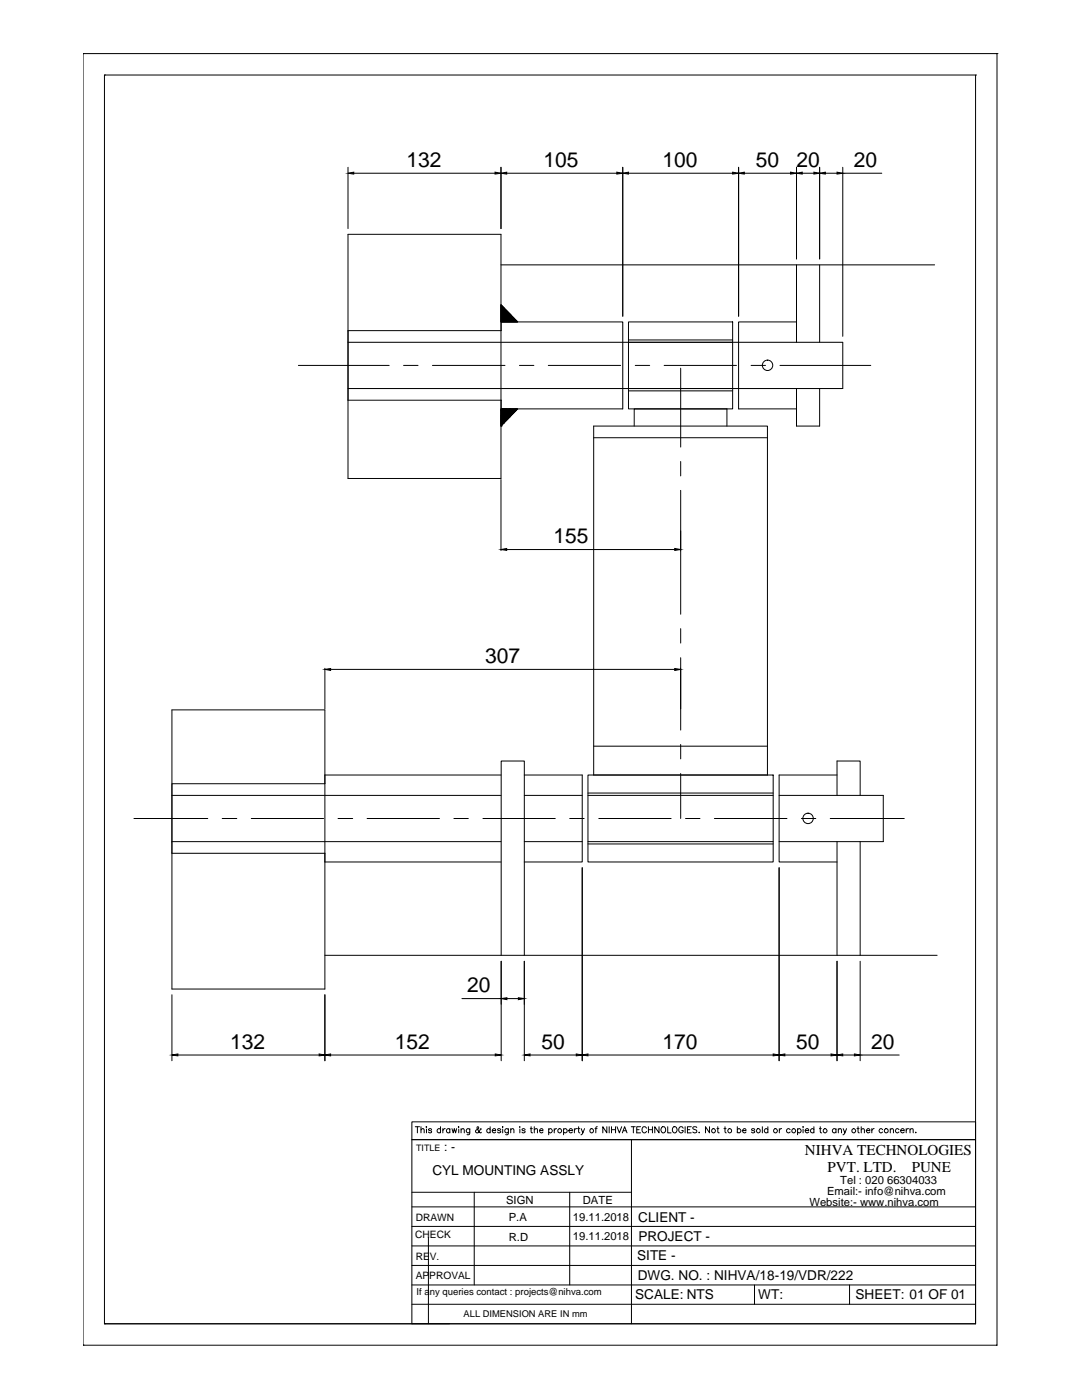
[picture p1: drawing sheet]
<svg xmlns="http://www.w3.org/2000/svg" width="216mm" height="279mm" viewBox="0 0 216 279" stroke-linecap="round" stroke-linejoin="round" font-family="sans-serif">
<!-- layer: 0 -->
<g fill="none" stroke="#000" stroke-width=".2">
<path d="M16.6 10.7h182.3v257.8h-182.3zM16.6 10.7h.1M20.8 15h173.9v249.2h-173.9zM20.8 15h.1M194.7 15h.1M198.9 10.7h.1M69.4 33.4v12.2M70.6 34.6h28.2M100 33.4v12.2M101.1 34.6h22M124.3 33.4v29.7M125.4 34.6h20.8"/>
<path d="M147.4 33.4v29.7M148.5 34.6h9.2M158.9 33.4v18.3M160.1 34.6h2.3M163.5 33.4v18.3M164.7 34.6h2.3M168.2 33.4v33.7M168.2 34.6h7.8M69.4 46.8h30.6v48.7h-30.6zM100 52.9h86.5M158.9 52.9v15.4M163.5 52.9v15.4"/>
<path d="M59.5 72.9h18.2M69.4 68.3h98.8v9.2h-98.8M69.4 79.9h30.6v1.7M80.5 72.9h2.9M86.3 72.9h14.5M100 62l2.2 2.2-2.2-2.2M100 63.2l1 1-1-.9M100 60.9l2 2M100 60.9l3.2 3.3M100 60.9l3.3 3.3M100 61l3.2 3.2M100 61.1l3.1 3.1"/>
<path d="M100 61.2l3 3M100 61.4l2.8 2.8M100 61.5l2.7 2.7M100 61.6l2.5 2.6M100 61.7l2.5 2.5M100 61.8l2.4 2.4M100 61.9l2.3 2.3M100 62l2.2 2.2M100 62.1l2.1 2.1M100 62.3l2 1.9M100 62.3l1.9 1.9M100 62.4l1.8 1.8"/>
<path d="M100 62.5l1.7 1.7M100 62.6l1.7 1.6M100 62.6l1.6 1.6M100 62.7l1.5 1.5M100 62.8l1.4 1.4M100 62.9l1.3 1.3M100 62.9l1.2 1.3M100 63.1l1.1 1.1M100 63.4l.8 .8M100 63.5l.7 .7M100 63.6l.6 .6M100 63.7l.6 .5"/>
<path d="M100 63.7l.5 .5M100 63.8l.4 .4-.4-.3M100 64l.2 .2M100 64l.1 .2M100 64.1l.1 .1M100 64.2h.1M100 64.2h24.3v17.4h-24.3M100 64.2v1.8h-30.6M100.2 64.2l-.2-.2 .3 .2M100.6 61.5l-.6-.7 3.3 3.4M101.4 64.2l-1.4-1.4 1.4 1.4M102 64.2l-2-2.1 2.1 2.1"/>
<path d="M102.6 64.2l-2.6-2.6 2.6 2.6M102.9 64.2l-2.9-2.9 2.9 2.9M103.6 72.9h2.9M109.4 72.9h14.4M125.4 64.2h20.8v17.4h-20.8zM125.4 78h20.8M125.4 67.8h20.8M126.8 72.9h2.8M132.5 72.9h14.5M135.8 73.5v15.7M149.9 72.9h2.9M155.6 72.9h18.2"/>
<path d="M158.9 64.2h-11.5v17.4h11.5M158.9 77.5v7.5h4.6v-7.5M100 81.9l1.5 1.5-1.5-1.5M100 81.9l1.4 1.6-1.4-1.4M100 82.9l1 1.1-1-1M100 83l.9 1-.9-1M100 83.1l.9 1-.9-1M100 83.2l.9 .9-.9-.9M100 83.3l.8 .8-.8-.8M100 83.3l.8 .9-.8-.7M100 83.5l.7 .8-.7-.7M100 83.6l.6 .7-.6-.6"/>
<path d="M100 83.9l.5 .6-.5-.5M100 84l.4 .5-.4-.4M100 84.1l.4 .5-.4-.5M100 84.2l.3 .4-.3-.4M100 84.3l.3 .4-.3-.4M100 84.4l.3 .3-.3-.3M100 84.4l.2 .3-.2-.1M100 85h.1M100 81.6l1.6 1.7M100 81.7l1.6 1.7M100 81.8l1.5 1.6M100 82.1l1.4 1.5"/>
<path d="M100 82.2l1.4 1.4M100 82.3l1.3 1.3M100 82.3l1.3 1.4M100 82.4l1.2 1.3-1.2-1.2M100 82.5l1.2 1.3M100 82.6l1.1 1.2M100 82.7l1.1 1.1M100 82.7l1.1 1.2M100 82.8l1 1.1M100 82.9l1 1M100 83.8l.6 .6M100 83.9l.5 .6"/>
<path d="M100 84.6l.2 .2M100 84.7l.1 .2M100 84.7l.1 .2-.1-.1M100 84.9h.1M100 84.9v.1M100 95.7v14.2M100 81.6l1.7 1.7M100.2 81.6l1.5 1.6M100.2 81.6l1.6 1.5-1.5-1.5M100.3 81.6l1.5 1.5-1.4-1.5M100.5 81.6l1.4 1.4-1.4-1.4M100.5 84.4l-.5-.6 .6 .6"/>
<path d="M100.6 81.6l1.4 1.4-1.3-1.4M100.7 81.6l1.3 1.3-1.2-1.3M100.8 81.6l1.3 1.2-1.2-1.2M100.9 81.6l1.2 1.2-1.2-1.2M101 81.6l1.2 1.1-1.2-1.1M101.1 81.6l1.1 1.1-1.1-1.1M101.1 83.8l-1.1-1.1 1.1 1.1M101.1 81.6l1.1 1.1M101.4 81.6l.9 .9M101.4 81.6l1 .9M101.5 81.6l.9 .9M101.6 81.6l.9 .9"/>
<path d="M101.6 83.3l-1.6-1.7 1.7 1.7M101.6 81.6l.9 .8M101.7 81.6l.8 .8-.8-.8M101.7 81.6l.8 .8-.7-.8M101.8 81.6l.8 .7-.7-.7M101.9 81.6l.7 .7-.6-.7M102 81.6l.7 .6M102.1 81.6l.6 .6M102.2 81.6l.6 .6M102.2 81.6l.6 .5M102.3 82.6l-1-1 1 1M102.3 81.6l.5 .5"/>
<path d="M102.3 82.6l-1.1-1 1 1.1M102.4 81.6l.4 .5M102.5 81.6l.4 .4M102.5 81.6l.5 .3M102.6 81.6l.4 .3M102.7 81.6l.3 .3-.2-.3M102.8 81.6l.3 .2-.2-.2M102.9 82l-.4-.4 .4 .4M103 81.6l.1 .1-.1-.1M103.1 81.6l.1 .1-.1-.1M103.1 81.6h.1M103.3 81.6l-3.3 3.4"/>
<path d="M118.5 85h34.6v69.7h-34.6zM118.5 87.4h34.6M126.5 85v-3.4h18.5v3.4M135.8 97.9v24.7M135.8 92.1v2.9M101.1 109.7h33.5M135.8 105.9v4M64.8 133.4v8.1M66 133.6h68.6M135.8 125.5v2.8M135.8 131.3v14.4M34.3 158.7h65.7"/>
<path d="M34.3 141.7h30.5v55.7h-30.5zM64.8 156.4h-30.5v13.9h30.5M64.8 154.7h35.2M104.6 154.7h11.6v17.3h-11.6M104.6 158.7h11.6M117.3 154.7h37v17.3h-37zM117.3 158.3h37M117.3 158.7h37M118.5 148.9h34.6M135.8 148.6v2.9M135.8 154.4v9M155.5 158.7h20.7v9.3h-20.7"/>
<path d="M167 158.7v-6.8h4.6v6.8M167 154.7h-11.5v17.3h11.5M26.7 163.4h14.8M34.3 168h65.7M44.3 163.4h3M50.1 163.4h14.5M64.8 172h35.2M67.5 163.4h2.9M73.3 163.4h14.4M90.6 163.4h2.8M96.4 163.4h14.4M104.6 168h11.6"/>
<path d="M113.7 163.4h2.9M116.2 173.2v38.5M117.3 168.4h37M117.3 168h37M119.5 163.4h14.4M136.8 163.4h2.9M142.6 163.4h14.4M155.5 173.2v38.5M159.9 163.4h2.9M165.7 163.4h14.7M167 168v22.7M171.6 168v22.7"/>
<path d="M34.3 198.5v13.2M64.8 198.5v13.2M64.8 190.7h122.2M92.2 199.3h7.8M100 190.7v-38.8h4.6v38.8M100 191.8v19.9M101.1 199.3h2.3M104.6 191.8v19.9M167 191.8v19.9M171.6 191.8v19.9M35.5 210.6h28.2M66 210.6h32.8"/>
<path d="M105.8 210.6h9.2M117.3 210.6h37M156.6 210.6h9.2M168.2 210.6h2.3M171.6 210.6h7.8M82.2 237.9h43.8M82.9 224.9h.8M83.3 224.9v1.2M84 225.5l.3-.3h.2l.1 .3v.6M84 224.9v1.2M85 224.9h.1zM85.1 225.3v.8"/>
<path d="M86.1 225.5a.33 .33 0 0 0-.3-.3 .33 .33 0 0 0-.3 .3l.6 .3-.2 .3-.4-.2M87.9 225.5a.38 .38 0 0 0-.6-.1 .38 .38 0 0 0 0 .6 .38 .38 0 0 0 .6-.1M87.9 224.9v1.2M88.4 225.2v.9M88.8 225.2h-.1l-.3 .4M89.8 225.5a.38 .38 0 0 0-.6-.1 .38 .38 0 0 0 0 .6 .38 .38 0 0 0 .6-.1M89.8 225.2v.9M90.2 225.2l.2 .9 .2-.9 .3 .9 .2-.9M91.5 224.9h.1zM91.5 225.3v.8M92 225.5l.5-.3 .1 .3v.6M92 225.2v.9"/>
<path d="M93.7 225.2v1.2h-.5M93.7 225.5a.4 .4 0 0 0-.6-.1 .4 .4 0 0 0 0 .6 .4 .4 0 0 0 .6-.1M94.6 237.9v18.5M96 225.4l-.1-.2a.76 .76 0 0 1-.9 .8l-.1-.4 .6-.4-.2-.3-.1 .1v.3l.5 .7 .3 .1v-.1M97.8 225.5a.38 .38 0 0 0-.6-.1 .38 .38 0 0 0 0 .6 .38 .38 0 0 0 .6-.1M97.8 224.9v1.2M98.2 225.6h.7a.38 .38 0 0 0-.5-.3 .38 .38 0 0 0-.1 .6l.2 .2 .4-.2M99.9 225.5a.34 .34 0 0 0-.3-.3 .34 .34 0 0 0-.3 .3l.6 .3-.2 .3-.4-.2M100.3 224.9v.1zM100.3 225.3v.8M101.4 225.2v1.2h-.5M101.4 225.5a.4 .4 0 0 0-.5-.1 .4 .4 0 0 0 0 .6 .4 .4 0 0 0 .5-.1"/>
<path d="M101.9 225.5l.3-.3h.2l.1 .3v.6M101.9 225.2v.9M103.7 224.9v.1zM103.7 225.3v.8M104.8 225.5a.34 .34 0 0 0-.3-.3 .34 .34 0 0 0-.3 .3l.6 .3-.3 .3-.3-.2M105.8 225.2h.4M106 224.9v.9v.2l.3 .1M106.6 225.5l.3-.3 .3 .1v.8M106.6 224.9v1.2M107.7 225.6h.6a.38 .38 0 0 0-.5-.3 .38 .38 0 0 0-.1 .6l.3 .2 .3-.2M109.5 225.5a.4 .4 0 0 1 .6-.1 .4 .4 0 0 1 0 .6 .4 .4 0 0 1-.6-.1M109.5 225.2v1.3"/>
<path d="M110.6 225.2v.9M111.1 225.2h-.2l-.3 .4M112.5 225.5a.4 .4 0 0 1 .5-.1 .4 .4 0 0 1 0 .6 .4 .4 0 0 1-.5-.1M112.5 225.2v1.3M113.5 225.6h.7a.37 .37 0 0 0-.4-.4 .37 .37 0 0 0-.3 .5l.3 .4 .4-.2M113.7 237.9v18.5M114.6 225.2v.9M115.1 225.2l-.3 .1-.2 .3M115.2 225.2h.5M115.5 224.9v.9l.2 .3M116 225.2l.3 .9 .3-.9M116.3 226.1l-.4 .4"/>
<path d="M118.7 225.2h.4M119.2 224.9l-.3 .2v1M121.1 224.9v1.2l-.8-1.2v1.2M121.6 224.9v1.2M122 224.9v1.2M122 225.5h.8M122.8 224.9v1.2M123.1 224.9l.5 1.2 .5-1.2M124.2 226.1l.4-1.2 .5 1.2M124.3 225.7h.6M126 224.9h.8M126 227.4v36.8"/>
<path d="M126.4 224.9v1.2M127.1 225.5h.4M127.8 224.9h-.7v1.2h.7M129 225.2a.46 .46 0 0 0-.5-.3 .46 .46 0 0 0-.4 .4v.3a.46 .46 0 0 0 .4 .5 .46 .46 0 0 0 .5-.3M129.4 225.5h.8M129.4 224.9v1.2M130.2 224.9v1.2M131.5 224.9v1.2l-.8-1.2v1.2M132 225l.1-.1a.6 .6 0 0 1 .7 .5 .6 .6 0 0 1-.6 .7l-.3-.5zM133.2 224.9v1.2h.7M134.4 224.9a.57 .57 0 0 1 .7 .6 .57 .57 0 0 1-.7 .5l-.2-.4zM136.3 225.2a.46 .46 0 0 0-.5-.3 .46 .46 0 0 0-.4 .4v.3a.45 .45 0 0 0 .5 .5 .45 .45 0 0 0 .4-.5h-.3"/>
<path d="M136.7 224.9v1.2M137.2 225.5h.4M137.9 224.9h-.7v1.2h.7M139 225l-.3-.1-.5 .1 .2 .3 .6 .2v.2v.2l-.3 .2-.5-.2M139.5 226h.1zM141.6 224.9v1.2l-.8-1.2v1.2M143.1 225.2h.3M143.2 224.9v.9l.1 .2 .2 .1M144.5 225.2h.4M144.7 224.9v.9l.2 .3M147.1 225.5a.4 .4 0 0 1 .6-.1 .4 .4 0 0 1 0 .6 .4 .4 0 0 1-.6-.1M147.1 224.9v1.2"/>
<path d="M148.2 225.6h.7a.38 .38 0 0 0-.6-.3 .38 .38 0 0 0-.1 .6l.3 .2 .4-.2M150.6 225.5a.38 .38 0 0 0-.6-.2v.2l.6 .2v.2l-.3 .2-.3-.2M152.1 224.9v1.2M153.2 225.5a.4 .4 0 0 0-.6-.1 .4 .4 0 0 0 0 .6 .4 .4 0 0 0 .6-.1M153.2 224.9v1.2M155.5 225.2v.9M156 225.2l-.3 .1-.2 .3M157.7 225.5a.4 .4 0 0 0-.6-.1 .4 .4 0 0 0 0 .6 .4 .4 0 0 0 .6-.1M159.1 225.5a.4 .4 0 0 1 .6-.1 .4 .4 0 0 1 0 .6 .4 .4 0 0 1-.6-.1M159.1 225.2v1.3M160.2 224.9h.1zM160.2 225.3v.8"/>
<path d="M160.7 225.6h.7a.4 .4 0 0 0-.6-.3 .4 .4 0 0 0 0 .7l.3 .1 .3-.2M162.4 225.5a.38 .38 0 0 0-.6-.1 .38 .38 0 0 0 0 .6 .38 .38 0 0 0 .6-.1M162.4 224.9v1.2M163.5 225.2h.4M163.7 224.9v.9v.2l.3 .1M166.8 225.5a.4 .4 0 0 0-.6-.1 .4 .4 0 0 0 0 .6 .4 .4 0 0 0 .6-.1M166.8 225.2v.9M167.3 225.5l.2-.3h.2l.2 .3v.6M167.3 225.2v.9M168.2 225.2l.4 .9 .3-.9M168.6 226.1l-.4 .4M171 225.2h.4"/>
<path d="M171.2 224.9v.9l.3 .3M171.8 225.5l.5-.3 .2 .3v.6M171.8 224.9v1.2M172.9 225.6h.7v-.1a.38 .38 0 0 0-.6-.1 .38 .38 0 0 0 .1 .6l.2 .1 .3-.2M174 225.2v.9M174.4 225.2h-.1l-.3 .4M176.1 225.5a.4 .4 0 0 0-.6-.1 .4 .4 0 0 0 0 .6 .4 .4 0 0 0 .6-.1M177.6 225.5l.3-.3h.2l.2 .3v.6M177.6 225.2v.9M179.4 225.5a.4 .4 0 0 0-.6-.1 .4 .4 0 0 0 0 .6 .4 .4 0 0 0 .6-.1M179.7 225.6h.7a.4 .4 0 0 0-.6-.3 .4 .4 0 0 0 .1 .7l.3 .1 .2-.2M180.8 225.2v.9"/>
<path d="M181.3 225.2l-.3 .1-.2 .3M181.6 225.5l.3-.3 .3 .1v.8M181.6 225.2v.9M182.7 226h.1zM82.2 252.5h112.5M82.2 248.7h112.5M82.2 244.8h112.5M82.2 240.9h112.5M82.2 256.4h112.5M85.5 247v17.2M150.6 256.4v3.9M169.5 256.4v3.9"/>
<path d="M16.6 268.5h.1M20.8 264.2h.1M20.8 264.2h173.9M82.2 264.2v-36.8h112.5h-112.5v-3.5h112.5v40.3M82.2 260.3h112.5"/>
<circle cx="153.2" cy="72.9" r="1.04"/>
<circle cx="161.2" cy="163.3" r="1.04"/>
<circle cx="111.7" cy="225.7" r=".41"/>
<circle cx="118.1" cy="225.6" r=".42"/>
<circle cx="142.4" cy="225.7" r=".41"/>
<circle cx="145.6" cy="225.6" r=".42"/>
<circle cx="151.3" cy="225.6" r=".42"/>
<circle cx="154.7" cy="225.7" r=".41"/>
<circle cx="158.4" cy="225.7" r=".41"/>
<circle cx="164.6" cy="225.7" r=".41"/>
<circle cx="170.3" cy="225.7" r=".41"/>
<circle cx="176.8" cy="225.7" r=".43"/>
</g>
<g fill="#000" stroke="#000" stroke-width=".2">
<path d="M69.4 34.6l1.2-.2v.3zM98.8 34.4l1.2 .2-1.2 .1zM100 34.6l1.1-.2v.3zM123.1 34.4l1.2 .2-1.2 .1zM124.3 34.6l1.1-.2v.3zM146.2 34.4l1.2 .2-1.2 .1zM147.4 34.6l1.1-.2v.3zM157.7 34.4l1.2 .2-1.2 .1zM158.9 34.6l1.2-.2v.3zM162.4 34.4l1.1 .2-1.1 .1zM163.5 34.6l1.2-.2v.3zM167 34.4l1.2 .2-1.2 .1z"/>
<path d="M100 109.7l1.1-.2v.3zM134.6 109.5l1.2 .2-1.2 .1zM64.8 133.6l1.2-.2v.4zM134.6 133.4l1.2 .2-1.2 .2zM100 199.3l1.1-.2v.4zM103.4 199.1l1.2 .2-1.2 .2zM34.3 210.6l1.2-.3v.4zM63.7 210.3l1.1 .3-1.1 .1zM64.8 210.6l1.2-.3v.4zM98.8 210.3l1.2 .3-1.2 .1zM104.6 210.6l1.2-.3v.4zM115 210.3l1.2 .3-1.2 .1z"/>
<path d="M116.2 210.6l1.1-.3v.4zM154.3 210.3l1.2 .3-1.2 .1zM155.5 210.6l1.1-.3v.4zM165.8 210.3l1.2 .3-1.2 .1zM167 210.6l1.2-.3v.4zM170.5 210.3l1.1 .3-1.1 .1z"/>
</g>
<g font-size="4.2">
<text x="81.1" y="33.3">132</text>
<text x="108.5" y="33.3">105</text>
<text x="132.2" y="33.3">100</text>
<text x="150.8" y="33.3">50</text>
<text x="158.9" y="33.3">20</text>
<text x="170.4" y="33.3">20</text>
<text x="110.5" y="108.4">155</text>
<text x="96.8" y="132.4">307</text>
<text x="93.2" y="198.1">20</text>
<text x="45.9" y="209.3">132</text>
<text x="78.8" y="209.3">152</text>
<text x="108" y="209.3">50</text>
<text x="132.2" y="209.3">170</text>
<text x="158.9" y="209.3">50</text>
<text x="173.8" y="209.3">20</text>
</g>
<g font-size="3">
<text x="160.6" y="230.6">NIHVA TECHNOLOGIES</text>
<text x="165.1" y="234">PVT. LTD.</text>
<text x="181.9" y="234">PUNE</text>
</g>
<g font-size="2.7">
<text x="86.3" y="234.4">CYL MOUNTING ASSLY</text>
<text x="127.4" y="243.8">CLIENT -</text>
<text x="127.1" y="251.5">SITE -</text>
<text x="127.4" y="247.6">PROJECT -</text>
<text x="127.3" y="255.4">DWG. NO. : NIHVA/18-19/VDR/222</text>
<text x="126.8" y="259.3">SCALE: NTS</text>
<text x="151.3" y="259.3">WT:</text>
<text x="170.7" y="259.3">SHEET: 01 OF 01</text>
</g>
<text font-size="2.4" x="88.7" y="229.7">: -</text>
<g font-size="2.2">
<text x="165" y="238.5">Email:- info@nihva.com</text>
<text x="167.7" y="236.2">Tel : 020 66304033</text>
<text x="101" y="240.3">SIGN</text>
<text x="101.5" y="243.7">P.A</text>
<text x="114.3" y="243.6">19.11.2018</text>
<text x="116.3" y="240.3">DATE</text>
<text x="161.5" y="240.7">Website:- www.nihva.com</text>
<text x="101.5" y="247.6">R.D</text>
<text x="114.3" y="247.5">19.11.2018</text>
</g>
<g font-size="2">
<text x="82.9" y="243.7">DRAWN</text>
<text x="82.9" y="247.1">CHECK</text>
<text x="82.9" y="251.4">REV.</text>
<text x="82.9" y="255.3">APPROVAL</text>
</g>
<g font-size="1.9">
<text x="83.1" y="258.4">If any queries contact : projects@nihva.com</text>
<text x="92.5" y="262.8">ALL DIMENSION ARE IN mm</text>
</g>
<text font-size="1.8" x="83" y="229.7">TITLE</text>
</svg>
